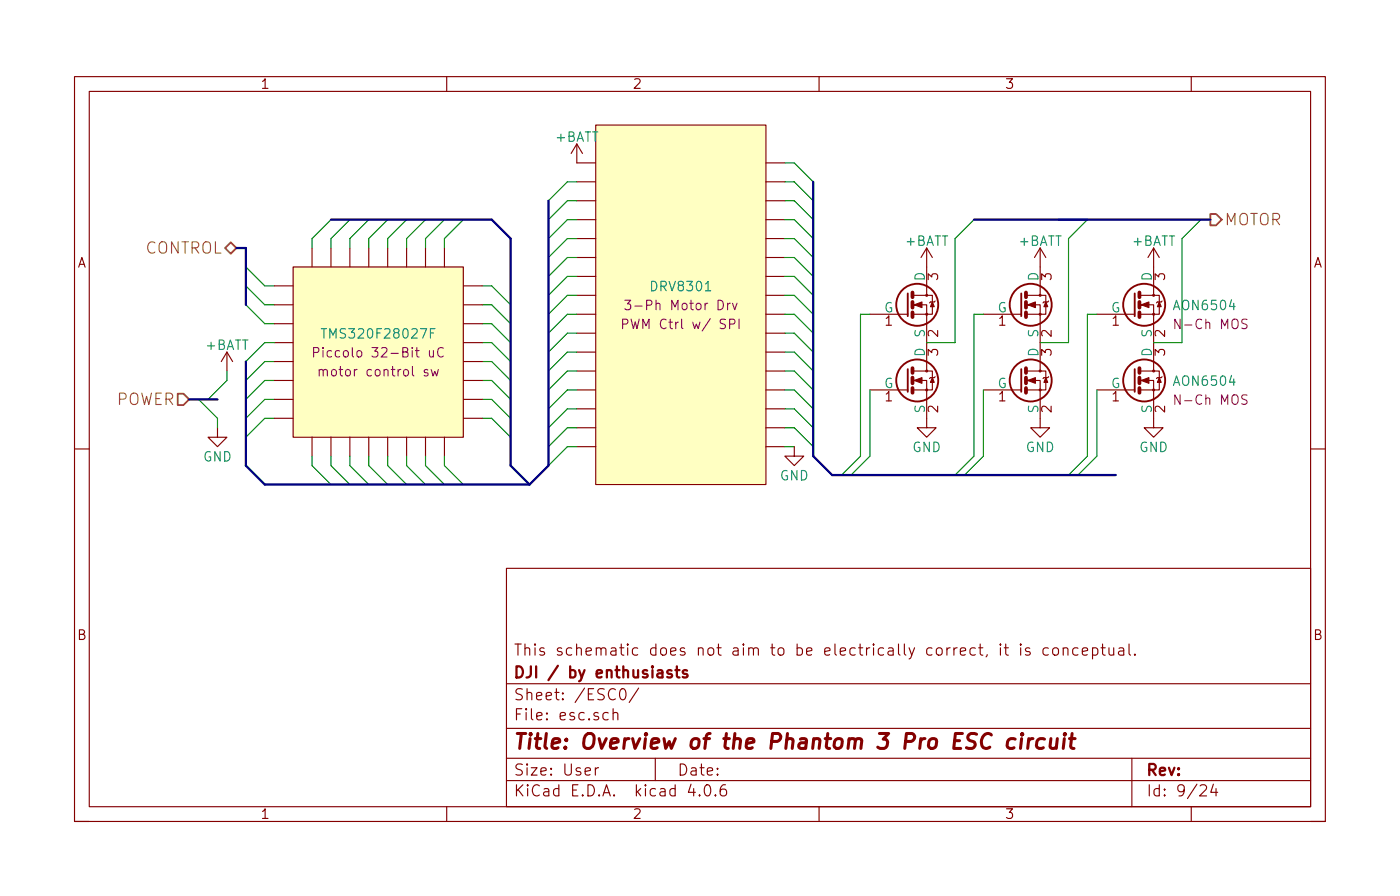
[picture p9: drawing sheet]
<svg xmlns="http://www.w3.org/2000/svg" width="188mm" height="120mm" viewBox="0 0 188 120" stroke-linecap="round" stroke-linejoin="round" font-family="sans-serif">
<g fill="none" stroke="#840000" stroke-width=".15">
<path d="M10 10.3h168v100h-168zM12 12.3h164v96h-164zM60 10.3v2M77.5 19.3v2.6h2.5M77.5 19.3l-.8 1.3M77.5 19.3l.7 1.3M80 16.8h22.9v48.3h-22.9zM110 10.3v2M160 10.3v2M36.8 38.4h2.6M39.4 35.8h22.8v22.9h-22.8zM41.9 33.3v2.5"/>
<path d="M44.4 33.3v2.5M47 33.3v2.5M49.5 33.3v2.5M52.1 33.3v2.5M54.6 33.3v2.5M57.1 33.3v2.5M59.7 33.3v2.5M62.2 38.4h2.6M77.5 27h2.5M77.5 24.4h2.5M77.5 29.5h2.5M77.5 32h2.5"/>
<path d="M77.5 34.6h2.5M77.5 37.1h2.5M77.5 39.7h2.5M102.9 27h2.5M102.9 21.9h2.5M102.9 24.4h2.5M102.9 29.5h2.5M102.9 32h2.5M102.9 34.6h2.5M102.9 37.1h2.5M102.9 39.7h2.5M124.5 33.3v6.4h-1.8"/>
<path d="M124.5 39.7h.7v2.5h-.7v-1.3h-1.8M124.5 33.3l-.8 1.3M124.5 33.3l.7 1.3M139.7 33.3v6.4h-1.8M139.7 39.7h.8v2.5h-.8v-1.3h-1.8M139.7 33.3l-.8 1.3M139.7 33.3l.8 1.3M154.9 33.3v6.4h-1.7M154.9 39.7h.8v2.5h-.8v-1.3h-1.7M154.9 33.3l-.7 1.3M154.9 33.3l.8 1.3M29.2 57.4v1.3h1.3l-1.3 1.3-1.3-1.3h1.3"/>
<path d="M30.5 47.3l-.8 1.2M30.5 47.3v2.5M30.5 47.3l.7 1.2M36.8 40.9h2.6M36.8 43.5h2.6M36.8 46h2.6M36.8 48.5h2.6M36.8 51.1h2.6M36.8 53.6h2.6M36.8 56.2h2.6M41.9 58.7v2.5M44.4 58.7v2.5"/>
<path d="M47 58.7v2.5M49.5 58.7v2.5M52.1 58.7v2.5M54.6 58.7v2.5M57.1 58.7v2.5M59.7 58.7v2.5M62.2 40.9h2.6M62.2 43.5h2.6M62.2 46h2.6M62.2 48.5h2.6M62.2 51.1h2.6M62.2 53.6h2.6"/>
<path d="M62.2 56.2h2.6M77.5 42.2h2.5M77.5 44.7h2.5M77.5 52.4h2.5M77.5 47.3h2.5M77.5 49.8h2.5M77.5 54.9h2.5M77.5 57.4h2.5M77.5 60h2.5M102.9 42.2h2.5M102.9 44.7h2.5M102.9 52.4h2.5"/>
<path d="M102.9 47.3h2.5M102.9 49.8h2.5M102.9 54.9h2.5M102.9 57.4h2.5M102.9 60h2.5M106.7 60v1.2h1.2l-1.2 1.3-1.3-1.3h1.3M116.8 42.2h5.1M116.8 52.4h5.1M122.7 42.2h1.8v7.6h-1.8M122.7 52.4h1.8v5h1.2l-1.2 1.3-1.3-1.3h1.3M124.5 49.8h.7v2.6h-.7v-1.3h-1.8M125.6 40.4l-.1 .1h-.5l-.2 .2"/>
<path d="M125.6 50.6l-.1 .1h-.5l-.2 .1M132.1 42.2h5.1M132.1 52.4h5.1M137.9 42.2h1.8v7.6h-1.8M137.9 52.4h1.8v5h1.3l-1.3 1.3-1.3-1.3h1.3M139.7 49.8h.8v2.6h-.8v-1.3h-1.8M140.8 40.4l-.1 .1h-.5l-.1 .2M140.8 50.6l-.1 .1h-.5l-.1 .1M147.3 42.2h5.1M147.3 52.4h5.1M153.2 42.2h1.7v7.6h-1.7M153.2 52.4h1.7v5h1.3l-1.3 1.3-1.2-1.3h1.2"/>
<path d="M154.9 49.8h.8v2.6h-.8v-1.3h-1.7M156.1 40.4l-.1 .1h-.6l-.1 .2M156.1 50.6l-.1 .1h-.6l-.1 .1M10 60.3h2M68 76.3h108v32h-108zM176 60.3h2M68 97.8h108M68 91.8h108M81.7 95.7h-.4l-.3 .2 .1 .6 .2 .1h.4M82.3 95.8a.38 .38 0 0 1 .7 .1v.7M82.3 95.2v1.4M83.4 92.6a.35 .35 0 0 1 .3-.1 .35 .35 0 0 1 .3 .2 .77 .77 0 0 1-.4 1.3 .9 .9 0 0 1-.2-1.4z"/>
<path d="M85.8 92.4l-1.3 1.9M134.4 86.5h-.1l.1 .1v-.1v.1M134.4 87v1M134.9 87h.5M135.1 86.5v1.3l.2 .2h.1M137.1 86.5h-.1l.1 .1 .1-.1h-.1v.1M137.1 87v1M138.3 87a.37 .37 0 0 0-.6 .2v.1a.54 .54 0 0 0 .6 .2l.1 .2-.1 .2-.1 .1-.5-.1M140.8 87h-.4l-.3 .3 .1 .5 .2 .2 .4-.1M141.5 87.1a.41 .41 0 0 1 .7 .2v.4a.41 .41 0 0 1-.4 .3 .41 .41 0 0 1-.4-.3zM142.8 87.1a.38 .38 0 0 1 .6 .1v.8M142.8 87v1"/>
<path d="M144.8 87h-.5l-.2 .3v.5l.2 .2 .5-.1M145.4 87.5l.7-.2-.1-.3h-.4l-.2 .2v.7l.2 .1 .4-.1M146.7 87a.48 .48 0 0 1 .7 .1v.2v.5a.48 .48 0 0 1-.7 .1M146.7 87v1.5M147.9 87h.5M148.1 86.5v1.3l.2 .2h.1M148.9 87l.1 .9a.4 .4 0 0 0 .6-.1M149.6 87v1M150.3 87h.1h.5v1M150.9 87.3l-.5 .1-.2 .2 .1 .3 .1 .1 .5-.1M151.6 86.5v1.3l.2 .2M152.4 87.8l.1 .1-.1 .1-.1-.1 .1-.1v.2"/>
<path d="M10 110.3h2M60 108.3v2M68 104.8h108M68 101.8h108M80 103.1v1M80.4 103.1l-.3 .1-.1 .2M88 101.8v3M92.8 105.3l-.3 1.1h.9M94 106.7v.1v.1l-.1-.1 .1-.1v.2M94.7 105.5a.35 .35 0 0 1 .4-.1 .35 .35 0 0 1 .3 .2 .77 .77 0 0 1-.5 1.3 .9 .9 0 0 1-.2-1.4zM96.1 106.7l.1 .1-.1 .1-.1-.1 .1-.1v.2M97.4 105.4a.59 .59 0 0 0-.7 .6l.1 .7 .2 .2h.3l.2-.2 .1-.5-.2-.2-.4-.1-.3 .3"/>
<path d="M110 108.3v2M152 101.8v6.5M160 108.3v2M161.2 105.5l.2-.1h.5a.37 .37 0 0 1 .1 .6l-.9 .9h1M163 105.3l-.4 1.1h1M163.3 105.9v1M176 110.3h2"/>
<circle cx="124.5" cy="39.7" r=".13"/>
<circle cx="139.7" cy="39.7" r=".13"/>
<circle cx="154.9" cy="39.7" r=".13"/>
<circle cx="124.5" cy="42.2" r=".13"/>
<circle cx="124.5" cy="49.8" r=".13"/>
<circle cx="124.5" cy="52.4" r=".13"/>
<circle cx="139.7" cy="49.8" r=".13"/>
<circle cx="139.7" cy="52.4" r=".13"/>
<circle cx="139.7" cy="42.2" r=".13"/>
<circle cx="154.9" cy="49.8" r=".13"/>
<circle cx="154.9" cy="42.2" r=".13"/>
<circle cx="154.9" cy="52.4" r=".13"/>
</g>
<path d="M136.3 99.2a.7 .7 0 0 0-1 .3v.6v.2l.3 .2 .6-.1M137.2 99.2l-.1 1.3M137.3 98.5l-.1 .1 .1 .1 .1-.1-.1-.1v.2M138.2 99.2l-.2 1.3M138.7 99.2a.54 .54 0 0 0-.6 .3M140.3 99.2a.7 .7 0 0 0-1 .3l-.1 .6 .1 .2 .2 .2 .6-.1M141.1 99.2l-.1 1 .1 .2a.56 .56 0 0 0 .8-.1M142 99.2l-.1 1.3M143 99.2l-.2 1.3M143 98.5l-.1 .1 .1 .1 .1-.1-.1-.1v.2M143.6 99.2h.8M144 98.5l-.2 1.7 .1 .2 .3 .1" fill="none" stroke="#840000" stroke-width=".41"/>
<path d="M90.2 90a.37 .37 0 0 0-.6 .2 .54 .54 0 0 0 .6 .3l.1 .2-.1 .2-.2 .1-.4-.1M90.7 90h.6M90.9 89.5v1.3l.2 .2h.2M92.3 90a.37 .37 0 0 0-.6 .2 .54 .54 0 0 0 .6 .3l.1 .2-.1 .2-.2 .1-.4-.1" fill="none" stroke="#840000" stroke-width=".3"/>
<path d="M30.2 33.3l.8-.8 .7 .8-.7 .8zM162.6 28.7h.7l.8 .8-.8 .8h-.7zM23.9 52.9h.7l.8 .7-.8 .8h-.7z" fill="none" stroke="#848400" stroke-width=".25"/>
<g fill="#ffffc2" stroke="#ffffc2" stroke-width=".13">
<path d="M80 16.8h22.9v48.3h-22.9z"/>
<path d="M39.4 35.8h22.8v22.9h-22.8z"/>
</g>
<g fill="none" stroke="#840084" stroke-width=".15">
<path d="M42.1 47.3h.5a.35 .35 0 0 0 .2-.3 .35 .35 0 0 0-.2-.3h-.5v1.2M42.9 49.7a.3 .3 0 0 1 .5 .1v.7M42.9 49.6v.9M57.5 49.7l-.4-.1-.1 .2v.2l.5 .1v.3l-.2 .1-.3-.1M57.7 47.1v.8a.32 .32 0 0 0 .5-.1M57.9 49.6l.3 .9 .2-.6 .2 .6 .3-.9M58.2 47.1v.8M59.5 46.8a.5 .5 0 0 0-.6 0 .5 .5 0 0 0-.1 .6 .47 .47 0 0 0 .2 .5 .47 .47 0 0 0 .5-.1M83.6 43.5h.5a.35 .35 0 0 0 .2-.3 .35 .35 0 0 0-.2-.3h-.5v1.2M83.9 40.3h.8l-.4 .5a.35 .35 0 0 1 .4 .2v.5l-.2 .1h-.4l-.2-.1M97.7 40.7v.9M98 43.5h.5a.35 .35 0 0 0 .2-.3 .35 .35 0 0 0-.2-.3h-.5v1.2"/>
<path d="M98.1 40.7h-.2l-.2 .3M98.4 40.7l.3 .9 .3-.9M99.3 42.9v1.2M167.5 42.9a.57 .57 0 0 0-.7 .1v.3l.6 .3 .1 .3-.2 .2-.5-.1M167.5 53.1a.57 .57 0 0 0-.7 0v.4l.6 .2 .1 .3-.2 .3-.5-.1"/>
</g>
<g fill="none" stroke="#840000" stroke-width=".25">
<path d="M121.9 39.4v3M137.2 39.4v3M152.4 39.4v3M121.9 49.6v3M137.2 49.6v3M152.4 49.6v3"/>
<circle cx="123.2" cy="40.9" r="2.82"/>
<circle cx="123.2" cy="51.1" r="2.82"/>
<circle cx="138.4" cy="51.1" r="2.82"/>
<circle cx="138.4" cy="40.9" r="2.82"/>
<circle cx="153.7" cy="40.9" r="2.82"/>
<circle cx="153.7" cy="51.1" r="2.82"/>
</g>
<g fill="none" stroke="#840000" stroke-width=".51">
<path d="M122.6 39.3v.6M137.8 39.3v.6M153 39.3v.6M122.6 40.5v.8M122.6 41.9v.7M122.6 49.4v.7M122.6 50.7v.8M122.6 52.1v.6M137.8 40.5v.8M137.8 41.9v.7M137.8 49.4v.7M137.8 50.7v.8"/>
<path d="M137.8 52.1v.6M153 40.5v.8M153 41.9v.7M153 49.4v.7M153 50.7v.8M153 52.1v.6"/>
</g>
<g fill="#840000" stroke="#840000" stroke-width=".15">
<path d="M125.2 40.5l.3 .7h-.5z"/>
<path d="M122.8 40.9l1-.4v.8z"/>
<path d="M125.2 50.7l.3 .6h-.5z"/>
<path d="M122.8 51.1l1-.4v.8z"/>
<path d="M140.5 40.5l.2 .7h-.5z"/>
<path d="M138 40.9l1.1-.4v.8z"/>
<path d="M140.5 50.7l.2 .6h-.5z"/>
<path d="M138 51.1l1.1-.4v.8z"/>
<path d="M155.7 40.5l.3 .7h-.6z"/>
<path d="M153.3 40.9l1-.4v.8z"/>
<path d="M155.7 50.7l.3 .6h-.6z"/>
<path d="M153.3 51.1l1-.4v.8z"/>
</g>
<g fill="none" stroke="#008400" stroke-width=".15">
<path d="M33 38.4l2.6 2.5h1.2M33 35.8l2.6 2.6h1.2M44.4 29.5l-2.5 2.5v1.3M47 29.5l-2.6 2.5v1.3M49.5 29.5l-2.5 2.5v1.3M52.1 29.5l-2.6 2.5v1.3M54.6 29.5l-2.5 2.5v1.3M57.1 29.5l-2.5 2.5v1.3M59.7 29.5l-2.6 2.5v1.3M62.2 29.5l-2.5 2.5v1.3M64.8 38.4h1.2l2.6 2.5M77.5 39.7h-1.3l-2.5 2.5"/>
<path d="M77.5 37.1h-1.3l-2.5 2.6M77.5 34.6h-1.3l-2.5 2.5M77.5 32h-1.3l-2.5 2.6M77.5 29.5h-1.3l-2.5 2.5M77.5 27h-1.3l-2.5 2.5M77.5 24.4h-1.3l-2.5 2.6M105.4 21.9h1.3l2.5 2.5M105.4 24.4h1.3l2.5 2.6M105.4 27h1.3l2.5 2.5M105.4 29.5h1.3l2.5 2.5M105.4 32h1.3l2.5 2.6M105.4 34.6h1.3l2.5 2.5"/>
<path d="M105.4 37.1h1.3l2.5 2.6M105.4 39.7h1.3l2.5 2.5M130.8 29.5l-2.5 2.5v14h-3.8M146 29.5l-2.5 2.5v14h-3.8M161.3 29.5l-2.6 2.5v14h-3.8M26.7 53.6l2.5 2.6v1.2M30.5 49.8v1.3l-2.6 2.5M33 40.9l2.6 2.6h1.2M36.8 46h-1.2l-2.6 2.5M36.8 48.5h-1.2l-2.6 2.6M36.8 51.1h-1.2l-2.6 2.5M36.8 53.6h-1.2l-2.6 2.6"/>
<path d="M36.8 56.2h-1.2l-2.6 2.5M64.8 46h1.2l2.6 2.5M64.8 40.9h1.2l2.6 2.6M64.8 43.5h1.2l2.6 2.5M64.8 48.5h1.2l2.6 2.6M64.8 51.1h1.2l2.6 2.5M64.8 53.6h1.2l2.6 2.6M64.8 56.2h1.2l2.6 2.5M77.5 42.2h-1.3l-2.5 2.5M77.5 60h-1.3l-2.5 2.5M77.5 57.4h-1.3l-2.5 2.6M77.5 54.9h-1.3l-2.5 2.5"/>
<path d="M77.5 52.4h-1.3l-2.5 2.5M77.5 49.8h-1.3l-2.5 2.6M77.5 47.3h-1.3l-2.5 2.5M77.5 44.7h-1.3l-2.5 2.6M105.4 42.2h1.3l2.5 2.5M105.4 44.7h1.3l2.5 2.6M105.4 47.3h1.3l2.5 2.5M105.4 49.8h1.3l2.5 2.6M105.4 52.4h1.3l2.5 2.5M105.4 54.9h1.3l2.5 2.5M105.4 57.4h1.3l2.5 2.6M105.4 60h1.3"/>
<path d="M116.8 52.4v8.8l-2.5 2.6M116.8 42.2h-1.2v19l-2.6 2.6M132.1 52.4v8.8l-2.6 2.6M132.1 42.2h-1.3v19l-2.5 2.6M147.3 52.4v8.8l-2.5 2.6M147.3 42.2h-1.3v19l-2.5 2.6M41.9 61.2v1.3l2.5 2.6M44.4 61.2v1.3l2.6 2.6M47 61.2v1.3l2.5 2.6M49.5 61.2v1.3l2.6 2.6M52.1 61.2v1.3l2.5 2.6M54.6 61.2v1.3l2.5 2.6"/>
<path d="M57.1 61.2v1.3l2.6 2.6M59.7 61.2v1.3l2.5 2.6"/>
</g>
<path d="M31.7 33.3h1.3v7.6M44.4 29.5h21.6l2.6 2.5v30.5l2.5 2.6M73.7 27v35.5l-2.6 2.6M109.2 24.4v36.8l2.6 2.6h38.1M130.8 29.5h31.8M25.4 53.6h3.8M33 48.5v14l2.6 2.6h35.5" fill="none" stroke="#000084" stroke-width=".3"/>
<path d="M43.2 44.1h.7M58.4 44.1h-.6v1.3" fill="none" stroke="#008484" stroke-width=".15"/>
<text font-size="2.8" fill="#840000" x="69" y="100.6">Title: Overview of the Phantom 3 Pro ESC circuit</text>
<g font-size="2.1" fill="#848400">
<text x="19.3" y="34.1">CONTROL</text>
<text x="164.5" y="30.3">MOTOR</text>
<text x="15.4" y="54.4">POWER</text>
</g>
<g font-size="2.1" fill="#840000">
<text x="69" y="88">This schematic does not aim to be electrically correct, it is conceptual.</text>
<text x="69" y="94">Sheet: /ESC0/</text>
<text x="69" y="91">DJI / by enthusiasts</text>
<text x="69" y="96.7">File: esc.sch</text>
<text x="69" y="106.9">KiCad E.D.A. kicad 4.0.6</text>
<text x="69" y="104.1">Size: User</text>
<text x="91" y="104.1">Date:</text>
<text x="154" y="104.1">Rev:</text>
<text x="154" y="106.9">Id: 9/24</text>
</g>
<g font-size="1.8" fill="#840000">
<text x="35" y="11.9">1</text>
<text x="85" y="11.9">2</text>
<text x="135" y="11.9">3</text>
<text x="10.4" y="35.9">A</text>
<text x="176.4" y="35.9">A</text>
<text x="126" y="37.6" transform="rotate(-90 126 37.6)">3</text>
<text x="141.2" y="37.6" transform="rotate(-90 141.2 37.6)">3</text>
<text x="156.5" y="37.6" transform="rotate(-90 156.5 37.6)">3</text>
<text x="118.9" y="43.7">1</text>
<text x="126" y="47.8" transform="rotate(-90 126 47.8)">3</text>
<text x="126" y="45.2" transform="rotate(-90 126 45.2)">2</text>
<text x="134.1" y="43.7">1</text>
<text x="141.2" y="47.8" transform="rotate(-90 141.2 47.8)">3</text>
<text x="141.2" y="45.2" transform="rotate(-90 141.2 45.2)">2</text>
<text x="149.4" y="43.7">1</text>
<text x="156.5" y="47.8" transform="rotate(-90 156.5 47.8)">3</text>
<text x="156.5" y="45.2" transform="rotate(-90 156.5 45.2)">2</text>
<text x="118.9" y="53.9">1</text>
<text x="134.1" y="53.9">1</text>
<text x="149.4" y="53.9">1</text>
<text x="126" y="55.4" transform="rotate(-90 126 55.4)">2</text>
<text x="141.2" y="55.4" transform="rotate(-90 141.2 55.4)">2</text>
<text x="156.5" y="55.4" transform="rotate(-90 156.5 55.4)">2</text>
<text x="10.4" y="85.9">B</text>
<text x="176.4" y="85.9">B</text>
<text x="35" y="109.9">1</text>
<text x="85" y="109.9">2</text>
<text x="135" y="109.9">3</text>
</g>
<g font-size="1.8" fill="#008484">
<text x="74.6" y="19">+BATT</text>
<text x="121.6" y="33">+BATT</text>
<text x="136.8" y="33">+BATT</text>
<text x="152.1" y="33">+BATT</text>
<text x="87.6" y="39.1">DRV8301</text>
<text x="118.7" y="41.9">G</text>
<text x="124.2" y="37.7" transform="rotate(-90 124.2 37.7)">D</text>
<text x="133.9" y="41.9">G</text>
<text x="139.4" y="37.7" transform="rotate(-90 139.4 37.7)">D</text>
<text x="149.2" y="41.9">G</text>
<text x="154.7" y="37.7" transform="rotate(-90 154.7 37.7)">D</text>
<text x="157.8" y="41.6">AON6504</text>
<text x="27.6" y="47">+BATT</text>
<text x="43.9" y="45.4">TMS320F28027F</text>
<text x="124.2" y="47.9" transform="rotate(-90 124.2 47.9)">D</text>
<text x="124.2" y="45.3" transform="rotate(-90 124.2 45.3)">S</text>
<text x="139.4" y="47.9" transform="rotate(-90 139.4 47.9)">D</text>
<text x="139.4" y="45.3" transform="rotate(-90 139.4 45.3)">S</text>
<text x="154.7" y="47.9" transform="rotate(-90 154.7 47.9)">D</text>
<text x="154.7" y="45.3" transform="rotate(-90 154.7 45.3)">S</text>
<text x="118.7" y="52.1">G</text>
<text x="133.9" y="52.1">G</text>
<text x="149.2" y="52.1">G</text>
<text x="157.8" y="51.8">AON6504</text>
<text x="124.2" y="55.5" transform="rotate(-90 124.2 55.5)">S</text>
<text x="139.4" y="55.5" transform="rotate(-90 139.4 55.5)">S</text>
<text x="154.7" y="55.5" transform="rotate(-90 154.7 55.5)">S</text>
<text x="27.3" y="62">GND</text>
<text x="104.7" y="64.5">GND</text>
<text x="122.5" y="60.7">GND</text>
<text x="137.7" y="60.7">GND</text>
<text x="153" y="60.7">GND</text>
</g>
<g font-size="1.8" fill="#840084">
<text x="85.1" y="41.6">3-Ph Motor Drv</text>
<text x="43.5" y="48">Piccolo 32-Bit uC</text>
<text x="84.7" y="44.2">PWM Ctrl w/ SPI</text>
<text x="158.2" y="44.2">N-Ch MOS</text>
<text x="43.6" y="50.5">motor control sw</text>
<text x="158.2" y="54.3">N-Ch MOS</text>
</g>
</svg>
